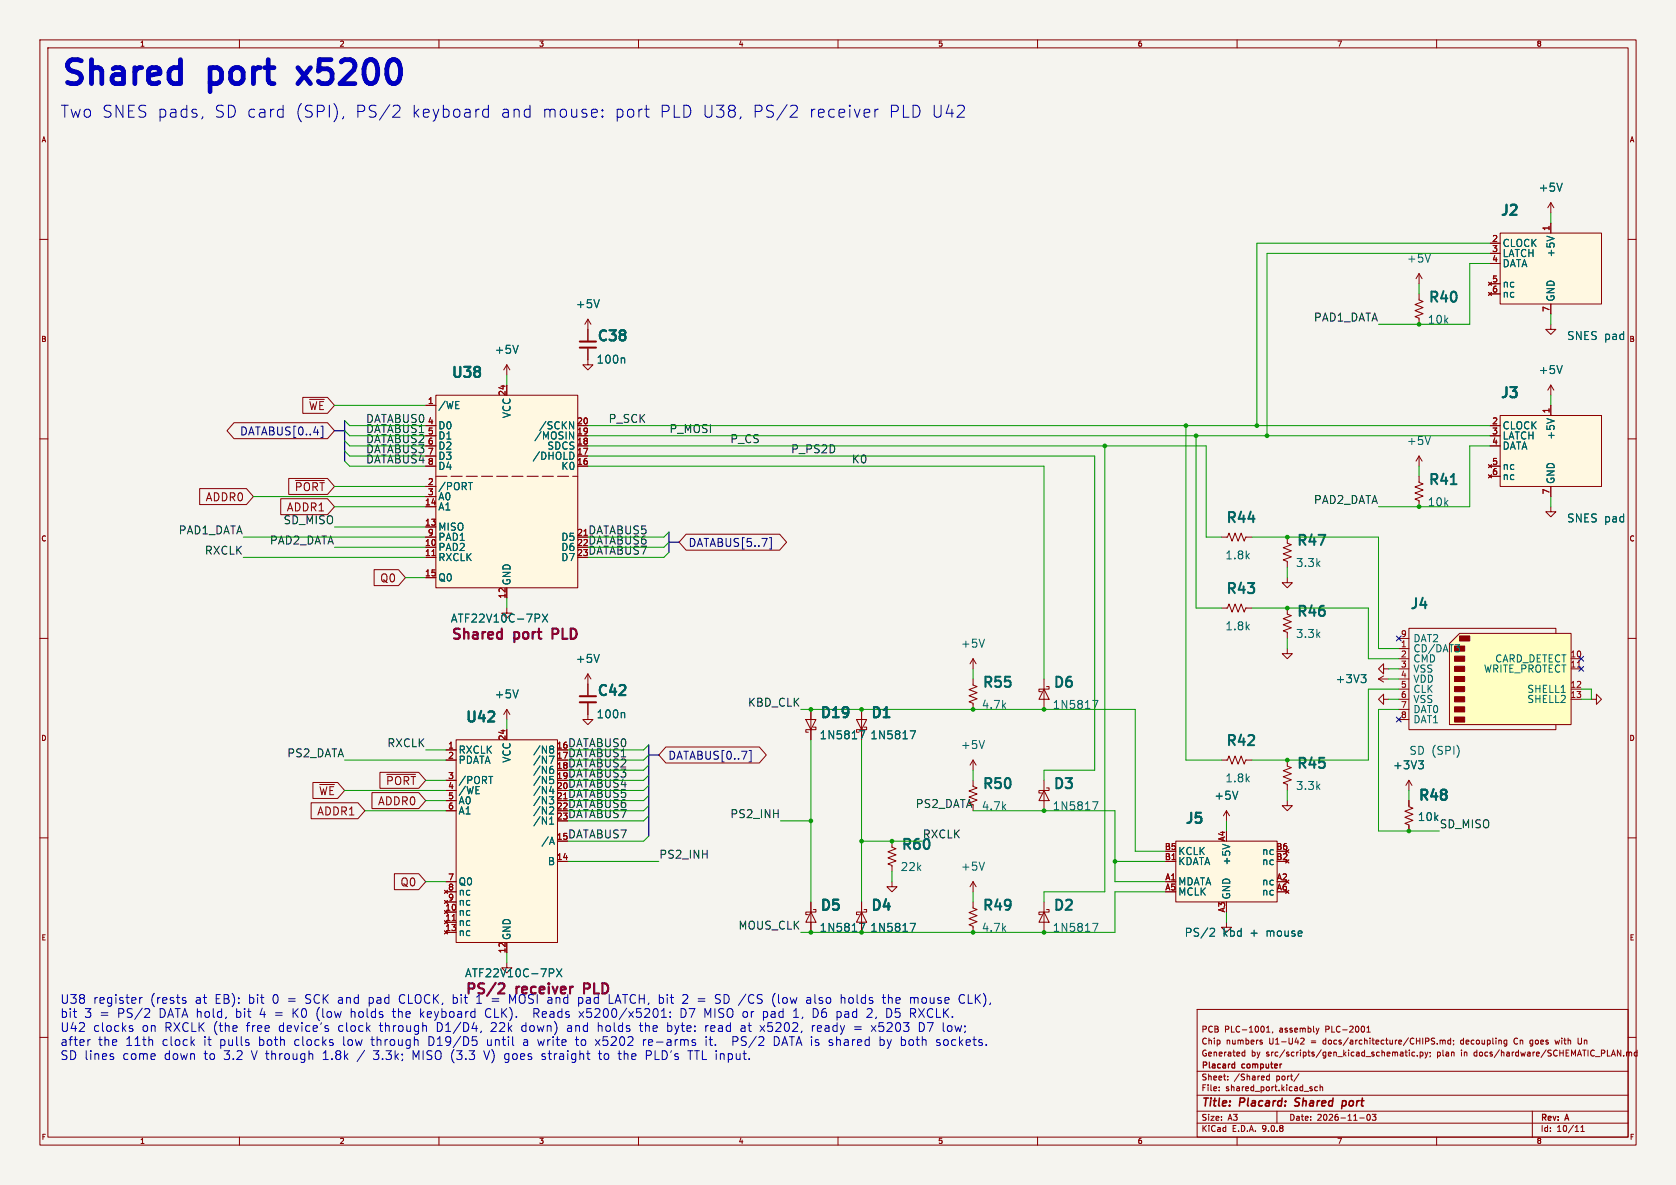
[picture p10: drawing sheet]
<svg xmlns="http://www.w3.org/2000/svg" width="420mm" height="297mm" viewBox="0 0 420 297" stroke-linecap="round" stroke-linejoin="round" font-family="sans-serif">
<path d="M0 0h420v297h-420z" fill="#f5f4ef" stroke="#f5f4ef" stroke-width=".25"/>
<g fill="none" stroke="#840000" stroke-width=".25">
<path d="M10 10h400v277h-400zM12 12h396v273h-396zM60 10v2M110 10v2M160 10v2M210 10v2M260 10v2M310 10v2M360 10v2M10 60h2M408 60h2M10 110h2"/>
<path d="M408 110h2M10 160h2M306.1 152.4h1.5l.4-1 .7 2 .8-2 .8 2 .7-2 .8 2 .4-1h1.5M322.6 144.8v1.3h1.2l-1.2 1.2-1.3-1.2h1.3M322.6 152.4v1.5l1 .4-2 .8 2 .7-2 .8 2 .8-2 .7 1 .4v1.5M408 160h2M322.6 162.6v1.2h1.2l-1.2 1.3-1.3-1.3h1.3M345.4 170.2l1.3 .7M345.4 170.2h2.6M346.7 175.3v-1.3l-1.3 1.3 1.3 1.2v-1.2h1.3M346.7 167.6v-1.2l-1.3 1.2 1.3 1.3v-1.3h1.3M346.7 169.4l-1.3 .8"/>
<path d="M398.8 175.3h1.2v-1.3l1.3 1.3-1.3 1.2v-1.2M322.6 190.5v1.5l1 .4-2 .8 2 .7-2 .8 2 .8-2 .7 1 .4v1.5M353.1 195.6v2.5M353.1 195.6l-.8 1.3M353.1 195.6l.7 1.3M10 210h2M353.1 200.7v1.5l1 .4-2.1 .7 2.1 .8-2.1 .8 2.1 .7-2.1 .8 1.1 .4v1.5M408 210h2M300 253h108v32h-108zM317.4 258.7h.8M317.4 257.6l.4-.4v1.5M318.9 258.6l-.1 .3"/>
<path d="M329.8 257.7l.4 1M330.2 258.7l-.2 .3M330.5 257.7l-.3 1M342.5 258.7h.9M342.5 257.6l.4-.4v1.5M10 260h2M300 278.5h108M300 274.5h108M300 268.5h108M305.5 273.2v.2M305.5 272.5v.1M307.7 270.5v.2"/>
<path d="M307.7 269.8v.1M311.4 264.6h.5M311.4 263.8h.5M311.9 263.2v1.5M315.9 261.2l.4 .1 .1 .2-.5 .2M315.9 260.7l.4 .1M318.1 269.2v1.5M318.1 269.8l-.4-.1-.3 .3 .1 .6h.6M320 278.5v3M325.5 269.1l-1.3 1.9M325.9 260.3l.6-.1 .3 .4-.9 1.1h.9M328.7 272.9l.2 .2-.2 .3"/>
<path d="M328.7 272.4l.1 .1M330.2 272.5l-.5-.1-.3 .3 .2 .6h.6M330.8 272.5h.6v.9M330.8 271.9v1.5M342.7 279.4a.72 .72 0 0 0-.3 .9 .72 .72 0 0 0 .8 .4l.2-.5-.2-.8M343.9 279.3h.9l-.5 .6 .4 .1v.6l-.2 .2-.6-.2M351.1 263.7l.5 .2v.8M351.6 264.6l-.5 .1M351.6 264l-.5 .1M352.1 263.7h.6M352.3 263.2v1.3l.4 .2M353.2 263.2v.1"/>
<path d="M353.2 263.7v1M354.5 263.8l-.4-.1-.3 .3 .1 .6h.6M355.2 264.5v.2M355.9 263.8l.4-.1 .3 .3-.2 .6h-.5M355.9 263.7v1.5M357.1 263.7l.3 1M357.4 264.7l-.3 .5M357.8 263.7l-.4 1M358.4 263.8v.1M358.4 264.6l-.1 .3M358.9 260.2l.6 .1M359.2 261l.3 .3-.3 .4"/>
<path d="M360.2 261.5v.2M360.9 260.8l.4-.1 .2 .2M360.9 260.7v1M361.5 260.9l.2-.2 .4 .1 .1 .9M361.5 260.9v.8M363.5 260.8l-.4-.1-.3 .3 .1 .6h.6M363.5 260.2v1.5M364.2 260.8v.1M364.3 261.6l-.1 .3M377 261.6h.6M377 260.8h.6M377.6 260.7v1.2l-.5 .3"/>
<path d="M383.4 260.8v.7M384 278.5v6.5M389.7 260.7l.2 1M395.4 260.2v1.2l.2 .2 .4 .1M407.6 263.8l.4-.1 .2 .2M407.6 263.7v1M408 260h2M408.2 263.9l.2-.2 .4 .1 .1 .9M408.2 263.9v.8M410.2 263.8l-.4-.1-.3 .3 .2 .6h.5M410.2 263.2v1.5M60 285v2"/>
<path d="M110 285v2M160 285v2M210 285v2M260 285v2M300 281.5h108M310 285v2M340.7 280.2h1.2M360 285v2M396.2 283.6h.8M396.2 282.5l.4-.4v1.5"/>
</g>
<path d="M324.4 277.1l.3 .1M324.7 275.4l-.1 .6M336.3 277.1h.8M336.4 276h.8M336.5 275.9l-.3 2" fill="none" stroke="#840000" stroke-width=".4"/>
<path d="M309 266.7l.4 .1M309.4 266.2v1.5M309.4 267.6l-.4 .1" fill="none" stroke="#840000" stroke-width=".3"/>
<path d="M341.1 169.1h1.2l-.7 .8M342.1 170l.2 .2-.2 .8M356.5 191.5l.2 .3-.2 .8M356.7 190.7l-.7 .7" fill="none" stroke="#006464" stroke-width=".25"/>
<path d="M365.8 158.8h27.9v22.8h-30.5v-20.3z" fill="#ffffc2"/>
<g fill="none" stroke="#840000" stroke-width=".25">
<path d="M388.6 127v1.3h1.3l-1.3 1.2-1.3-1.2h1.3M365.8 158.8h27.9v22.8h-30.5v-20.3zM389.9 158.8v-1.3h-36.8v25.4h36.8v-1.3M350.5 160h2.6M350.5 162.6h2.6M350.5 165.1h2.6M350.5 167.6h2.6M350.5 170.2h2.6M350.5 172.7h2.6M350.5 175.3h2.6M350.5 177.8h2.6M393.7 167.6h2.5"/>
<path d="M306.1 190.5h1.5l.4-1 .7 2 .8-2 .8 2 .7-2 .8 2 .4-1h1.5M350.5 180.3h2.6"/>
</g>
<g fill="#840000" stroke="#840000" stroke-width=".25">
<path d="M364.5 161.9h2.5v1.3h-2.5z"/>
<path d="M364.5 164.5h2.5v1.2h-2.5z"/>
<path d="M364.5 167h2.5v1.3h-2.5z"/>
<path d="M364.5 169.5h2.5v1.3h-2.5z"/>
<path d="M364.5 172.1h2.5v1.3h-2.5z"/>
<path d="M364.5 174.6h2.5v1.3h-2.5z"/>
<path d="M364.5 177.2h2.5v1.2h-2.5z"/>
<path d="M364.5 179.7h2.5v1.3h-2.5z"/>
<path d="M365.8 159.4h2.5v1.3h-2.5z"/>
</g>
<path d="M364.6 161.6h1.1l-.6 .7M365.6 162.4l.1 .2-.1 .7" fill="none" stroke="#006464" stroke-width=".25"/>
<path d="M395.3 167.2h.8" fill="none" stroke="#a90000" stroke-width=".25"/>
<path d="M375.9 104.1h25.4v17.8h-25.4z" fill="#fff8e1"/>
<g fill="none" stroke="#840000" stroke-width=".25">
<path d="M388.6 96.5v2.6M388.6 96.5l-.7 1.3M388.6 96.5l.8 1.3M373 116.5l.8 .7M373 119l.8 .8M373.4 106.7h2.5M373.4 109.2h2.5M373.4 111.8h2.5M373.4 116.8h2.5M373.4 119.4h2.5M373.8 116.5l-.8 .7M373.8 119l-.8 .8"/>
<path d="M375.9 104.1h25.4v17.8h-25.4zM388.6 101.6v2.5M388.6 121.9v2.6"/>
</g>
<path d="M375.9 58.4h25.4v17.8h-25.4z" fill="#fff8e1"/>
<g fill="none" stroke="#840000" stroke-width=".25">
<path d="M375.9 58.4h25.4v17.8h-25.4zM388.6 50.8v2.5M388.6 55.9v2.5M388.6 50.8l-.7 1.3M388.6 50.8l.8 1.3M355.6 73.7v1.5l1 .4-2 .7 2 .8-2 .8 2 .7-2 .8 1 .4v1.5M355.6 68.6l-.8 1.3M355.6 68.6l.8 1.3M355.6 68.6v2.5M373 70.7l.8 .8M373 73.3l.8 .7M373.4 61h2.5"/>
<path d="M373.4 63.5h2.5M373.4 66h2.5M373.4 71.1h2.5M373.4 73.7h2.5M373.8 70.7l-.8 .8M373.8 73.3l-.8 .7M388.6 76.2v2.5M147.3 90.2v1.2h1.3l-1.3 1.3-1.3-1.3h1.3M388.6 81.3v1.3h1.3l-1.3 1.2-1.3-1.2h1.3M355.6 119.4v1.5l1 .4-2 .7 2 .8-2 .8 2 .7-2 .8 1 .4v1.5M355.6 114.3v2.5M355.6 114.3l-.8 1.3"/>
<path d="M355.6 114.3l.8 1.3M306.1 134.6h1.5l.4-1 .7 2 .8-2 .8 2 .7-2 .8 2 .4-1h1.5M127 152.4v1.3h1.3l-1.3 1.2-1.3-1.2h1.3M127 177.8l-.8 1.3M127 177.8l.8 1.3M127 177.8v2.5M147.3 176.3v4h1.3l-1.3 1.3-1.3-1.3h1.3M147.3 168.9v5.3M147.3 168.9l-.7 1.3M147.3 168.9l.8 1.3"/>
</g>
<path d="M363.6 121.4h1.4" fill="none" stroke="#006464" stroke-width=".51"/>
<path d="M145.3 174.5h4.1M145.3 176h4.1" fill="none" stroke="#840000" stroke-width=".51"/>
<path d="M156.4 178.7l.1 1.2" fill="none" stroke="#006464" stroke-width=".25"/>
<path d="M109.2 99.1h35.6v48.2h-35.6z" fill="#fff8e1"/>
<g fill="none" stroke="#840000" stroke-width=".25">
<path d="M109.2 99.1h35.6v48.2h-35.6zM106.7 101.6h2.5M106.7 106.7h2.5M106.7 109.2h2.5M106.7 111.8h2.5M106.7 114.3h2.5M106.7 116.8h2.5M106.7 121.9h2.5M106.7 124.5h2.5M106.7 134.6h2.5M106.7 139.7h2.5M144.8 134.6h2.5"/>
<path d="M127 241.3v1.3h1.3l-1.3 1.2-1.3-1.2h1.3"/>
</g>
<path d="M109.2 119.4h35.6" fill="none" stroke="#840000" stroke-width=".25" stroke-dasharray="2.8 1"/>
<path d="M142.7 105.7l1 1.8v-1.8M142.7 108.2l1 1.8v-1.8M143.7 113.8l.1 .6-.1 .5M117.4 120.9h1M135.9 153.9l1.3 2M137.2 153.9l-1.3 2" fill="none" stroke="#006464" stroke-width=".25"/>
<path d="M108.2 139.3h.9M146.3 134.2h.9" fill="none" stroke="#a90000" stroke-width=".25"/>
<path d="M114.3 185.4h25.4v50.8h-25.4z" fill="#fff8e1"/>
<g fill="none" stroke="#840000" stroke-width=".25">
<path d="M127 91.4l-.8 1.3M127 91.4l.8 1.3M127 91.4v2.6M147.3 80l-.7 1.3M147.3 80l.8 1.3M147.3 80v5.3M147.3 87.4v2.8M111.8 188h2.5M111.8 190.5h2.5M111.8 195.6h2.5M111.8 198.1h2.5M114.3 185.4h25.4v50.8h-25.4z"/>
<path d="M111.8 200.7h2.5M111.8 203.2h2.5M139.7 200.7h2.5M223.5 210.8v1.5l1 .4-2 .8 2 .7-2 .8 2 .8-2 .7 1 .4v1.5M307.3 203.2l-.7 1.3M307.3 203.2l.8 1.3M307.3 203.2v2.5M111.4 223.1l.7 .8M111.4 225.7l.7 .7M111.8 221h2.5M111.8 223.5h2.5M111.8 226.1h2.5"/>
<path d="M111.8 231.1h2.5M112.1 223.1l-.7 .8M112.1 225.7l-.7 .7M223.5 221v1.2h1.3l-1.3 1.3-1.3-1.3h1.3M307.3 231.1v1.3h1.3l-1.3 1.3-1.2-1.3h1.2"/>
</g>
<g fill="none" stroke="#006464" stroke-width=".25">
<path d="M156.4 89.8l.1 1.2M122.5 194.6h1M137.6 199.7h1.1l-.6 .7 .6 .1v.6l-.3 .4h-.5M137.6 189.5h1.2l-.7 1.8M137.7 198.3h1.1M137.8 194.6h.9M138 195.3h.4l.3 .3-.1 .7-.6 .1M138.1 187l.5 .1 .1 .2-.3 .5M138.1 192.8h.5l.1 .3v.6l-.6 .2M138.1 187.8h.3M138.2 192.1h.4M138.4 187.8l.3 .1v.5l-.1 .3-.5 .1"/>
<path d="M138.6 197.7v1.2M137.7 206.6h1M138 202.2l.6 .1 .1 .4-1.1 1.3h1.1M138.2 204.8v1.8M138.3 209.8l.6 1.8M139.5 242.8l1.3 2M140.8 242.8l-1.3 2"/>
</g>
<path d="M141.3 200.2h.8M113.3 230.7h.9" fill="none" stroke="#a90000" stroke-width=".25"/>
<path d="M125.1 246.6h1.1a.69 .69 0 0 1 .1 .9l-1.5 1.5h1.6" fill="none" stroke="#840084" stroke-width=".51"/>
<path d="M145.3 85.6h4.1M145.3 87.1h4.1" fill="none" stroke="#840000" stroke-width=".51"/>
<path d="M294.6 210.8h25.4v15.3h-25.4z" fill="#fff8e1"/>
<g fill="none" stroke="#840000" stroke-width=".25">
<path d="M388.6 55.9v2.5M373 70.7l.8 .8M373 73.3l.8 .7M373.4 61h2.5M373.4 63.5h2.5M373.4 66h2.5M373.4 71.1h2.5M373.4 73.7h2.5M373.8 70.7l-.8 .8M373.8 73.3l-.8 .7M388.6 76.2v2.5M75.9 99.6h6.2l1.7 2-1.7 2h-6.2z"/>
<path d="M147.3 82.6v2.7M147.3 87.4v2.8M58.6 105.9h23.5l1.7 2.1-1.7 2h-23.5l-1.7-2zM72.4 119.9h9.7l1.7 2-1.7 2h-9.7zM106.7 106.7h2.5M106.7 109.2h2.5M106.7 111.8h2.5M106.7 116.8h2.5M106.7 101.6h2.5M106.7 114.3h2.5M373 116.5l.8 .7M373 119l.8 .8"/>
<path d="M373.4 106.7h2.5M373.4 109.2h2.5M373.4 111.8h2.5M373.4 116.8h2.5M373.4 119.4h2.5M373.8 116.5l-.8 .7M373.8 119l-.8 .8M388.6 101.6v2.5M50 122.5h11.7l1.8 2-1.8 2h-11.7zM70.4 125h11.7l1.7 2-1.7 2h-11.7zM74.1 120.4h7.2M106.7 121.9h2.5"/>
<path d="M106.7 124.5h2.5M106.7 134.6h2.5M106.7 139.7h2.5M144.8 134.6h2.5M171.9 133.9h23.5l1.7 2-1.7 2h-23.5l-1.7-2zM322.6 134.6v1.5l1 .4-2 .8 2 .7-2 .8 2 .8-2 .7 1 .4v1.5M388.6 121.9v2.6M93.7 142.8h6.1l1.8 2-1.8 2h-6.1zM147.3 171.5v2.7M147.3 176.3v2.8M203.2 177.8v7.6M215.9 177.8v5.1"/>
<path d="M243.8 170.2v1.5l1.1 .4-2.1 .7 2.1 .8-2.1 .8 2.1 .7-2.1 .8 1 .4v1.5M243.8 165.1v2.5M243.8 165.1l-.7 1.3M243.8 165.1l.8 1.3M261.6 172.7l1.3 2.6h-2.6zM261.6 170.2v7.6M262.3 172.1h.6v.6h-2.6v.7h.7M78.4 196.1h6.2l1.8 2-1.8 2h-6.2zM93.2 198.7h11.7l1.8 2-1.8 2h-11.7zM95.2 193.6h9.7l1.8 2-1.8 2h-9.7zM96.9 194.1h7.2M111.8 188h2.5"/>
<path d="M111.8 190.5h2.5M111.8 195.6h2.5M111.8 198.1h2.5M166.8 187.2h23.5l1.7 2-1.7 2h-23.5l-1.7-2zM201.9 180.3h2.6l-1.3 2.6zM203.8 182.2h.7v.7h-2.6v.6h.7M214.6 180.3h2.6l-1.3 2.6zM216.5 182.2h.7v.7h-2.6v.6h.7M243.8 195.6v1.5l1.1 .4-2.1 .7 2.1 .8-2.1 .8 2.1 .7-2.1 .8 1 .4M243.8 190.5v2.5M243.8 190.5l-.7 1.3M243.8 190.5l.8 1.3"/>
<path d="M261.6 198.1l1.3 2.6h-2.6zM261.6 195.6v7.6M262.3 197.5h.6v.6h-2.6v.7h.7M78 201.2h11.7l1.7 2-1.7 2h-11.7zM98.8 219h6.1l1.8 2-1.8 2h-6.1zM111.8 200.7h2.5M111.8 203.2h2.5M139.7 200.7h2.5M294.6 210.8h25.4v15.3h-25.4zM322.2 215.5l.8 .8M322.6 200.7v1.2h1.2l-1.2 1.3-1.3-1.3h1.3M323 215.5l-.8 .8"/>
<path d="M353.1 200.7v1.2M353.1 207v1.3M111.4 223.1l.7 .8M111.4 225.7l.7 .7M111.8 221h2.5M111.8 223.5h2.5M111.8 226.1h2.5M111.8 231.1h2.5M112.1 223.1l-.7 .8M112.1 225.7l-.7 .7M203.2 228.6l1.3 2.5h-2.6zM203.2 226.1v7.6"/>
<path d="M203.8 228h.7v.6h-2.6v.6h.7M215.9 228.6l1.3 2.5h-2.6zM215.9 226.1v5M216.5 228h.7v.6h-2.6v.6h.7M243.8 226.1v1.5l1.1 .4-2.1 .7 2.1 .8-2.1 .8 2.1 .7-2.1 .8 1 .4v1.5M243.8 221l-.7 1.2M243.8 221l.8 1.2M243.8 221v2.5M261.6 228.6l1.3 2.5h-2.6zM261.6 226.1v7.6M262.3 228h.6v.6h-2.6v.6h.7"/>
</g>
<g fill="none" stroke="#006464" stroke-width=".25">
<path d="M156.4 89.8l.1 1.2M142.7 105.7l1 1.8v-1.8M142.7 108.2l1 1.8v-1.8M143.7 113.8l.1 .6-.1 .5M117.4 120.9h1M135.9 153.9l1.3 2M137.2 153.9l-1.3 2M156.4 178.7l.1 1.2M273.8 175.5h1.3l-.8 2M341.1 169.1h1.2l-.7 .8M342.1 170l.2 .2-.2 .8M122.5 194.6h1"/>
<path d="M137.6 199.7h1.1l-.6 .7 .6 .1v.6l-.3 .4h-.5M137.6 189.5h1.2l-.7 1.8M137.7 198.3h1.1M137.8 194.6h.9M138 195.3h.4l.3 .3-.1 .7-.6 .1M138.1 187l.5 .1 .1 .2-.3 .5M138.1 192.8h.5l.1 .3v.6l-.6 .2M138.1 187.8h.3M138.2 192.1h.4M138.4 187.8l.3 .1v.5l-.1 .3-.5 .1M138.6 197.7v1.2M215.4 183.2h1.3l-.8 2"/>
<path d="M228.1 183.2h1.3l-.8 2M356.5 191.5l.2 .3-.2 .8M356.7 190.7l-.7 .7M137.7 206.6h1M138 202.2l.6 .1 .1 .4-1.1 1.3h1.1M138.2 204.8v1.8M138.3 209.8l.6 1.8M273.8 200.9h1.3l-.8 2M215.4 231.4h1.3l-.8 2M228.1 231.4h1.3l-.8 2M273.8 231.4h1.3l-.8 2M303.5 232.7l.7 .1 .2 .4-1.3 1.5h1.3"/>
<path d="M139.5 242.8l1.3 2M140.8 242.8l-1.3 2"/>
</g>
<path d="M80.4 106.8h.5v2.9h-.5M192.8 134.8h.5v2.8h-.5M349.9 159.4l1.2 1.2M351.1 159.4l-1.2 1.2M349.9 179.7l1.2 1.2M351.1 179.7l-1.2 1.2M395.6 167l1.2 1.2M395.6 164.5l1.2 1.2M396.8 167l-1.2 1.2M396.8 164.5l-1.2 1.2M187.7 188.1h.5v2.9h-.5" fill="none" stroke="#000084" stroke-width=".25"/>
<path d="M83.8 108h2.6M86.4 105.4v10.2M167.6 133.4v5M167.6 135.9h2.6M162.6 186.7v22.9M162.6 189.2h2.5" fill="none" stroke="#000084" stroke-width=".3"/>
<g fill="none" stroke="#009600" stroke-width=".25">
<path d="M388.6 53.3v2.6M355.6 71.1v2.6M373.4 66h-5.1v15.3h-22.9M373.4 63.5h-55.9v45.7M373.4 61h-58.4v45.7M388.6 78.7v2.6M127 94v2.5M388.6 99.1v2.5M83.8 101.6h22.9M86.4 110.5l1.2 1.3h19.1M86.4 115.6l1.2 1.2h19.1M86.4 113l1.2 1.3h19.1"/>
<path d="M86.4 105.4l1.2 1.3h19.1M86.4 108l1.2 1.2h19.1M147.3 111.8h155v22.8h3.8M147.3 116.8h114.3v53.4M147.3 114.3h127v78.7h-12.7v2.6M147.3 106.7h226.1M147.3 109.2h226.1M276.9 111.8v111.7h-15.3v2.6M297.2 106.7v83.8h8.9M299.7 109.2v43.2h6.4M355.6 116.8v2.6M373.4 111.8h-5.1v15.2h-22.9"/>
<path d="M61 139.7h45.7M61 134.6h45.7M63.5 124.5h43.2M83.8 132.1h22.9M83.8 137.2h22.9M83.8 127h22.9M83.8 121.9h22.9M167.6 135.9l-1.2 1.3h-19.1M167.6 138.4l-1.2 1.3h-19.1M167.6 133.4l-1.2 1.2h-19.1M313.7 134.6h31.7v28h5.1M388.6 124.5v2.5"/>
<path d="M101.6 144.8h5.1M127 149.9v2.5M313.7 152.4h29.2v12.7h7.6M322.6 142.2v2.6M200.7 177.8h83.8v35.6h7.6M243.8 167.6v2.6M322.6 160v2.6M348 175.3h2.5M348 170.2h2.5M348 167.6h2.5M350.5 177.8h-5.1v30.5h15.3M350.5 172.7h-7.6v17.8h-29.2"/>
<path d="M396.2 172.7h2.6v2.6h-2.6M86.4 190.5h25.4M86.4 198.1h25.4M106.7 195.6h5.1M106.7 188h5.1M127 180.3v2.6M162.6 194.3l-1.3 1.3h-19.1M162.6 191.8l-1.3 1.2h-19.1M162.6 189.2l-1.3 1.3h-19.1M162.6 196.9l-1.3 1.2h-19.1M162.6 199.4l-1.3 1.3h-19.1M162.6 186.7l-1.3 1.3h-19.1"/>
<path d="M203.2 185.4v40.7M215.9 185.4v40.7M243.8 193v2.6M322.6 198.1v2.6M353.1 198.1v2.6M91.4 203.2h20.4M106.7 200.7h5.1M142.2 215.9h22.9M162.6 201.9l-1.3 1.3h-19.1M162.6 209.6l-1.3 1.2h-19.1M162.6 204.5l-1.3 1.2h-19.1M195.6 205.7h7.6"/>
<path d="M215.9 210.8h15.2M223.5 218.4v2.6M243.8 203.2h35.6v17.8h12.7M279.4 215.9h12.7M307.3 205.7v2.6M106.7 221h5.1M127 238.8v2.5M243.8 223.5v2.6M292.1 223.5h-12.7v10.2h-78.7M307.3 228.6v2.5"/>
</g>
<g fill="none" stroke="#0000c2" stroke-width=".25">
<path d="M50.8 29.2l-.3 .6M70.1 27.4l.9 .1M71 26.4v3M71 29.2l-.9 .2M86.1 29.2l-.3 .6M98.5 26.7l.5-.3h.7a.81 .81 0 0 1 .4 1.3l-1.7 1.7h1.8M122.4 27.5l-.9-.1-.5 .5v.9l.2 .4 .3 .2 .9-.2M122.4 26.4v3M132 27.4l.8 .1M132.8 29.2l-.8 .2M132.8 26.4v3M148.7 27.4l.8 .1 .2 .6-1.5 .3"/>
<path d="M149.5 29.2l-.8 .2M151 29.1l.1 .1-.1 .2M151 29.1l-.2 .1 .2 .2M151 27.5v.3M151 29.1v.3M151 27.5l.1 .2-.1 .1M151 27.5l-.2 .2 .2 .1M161.5 27.4h1.2M162 26.4v2.5l.1 .3 .6 .2M184 26.5a.58 .58 0 0 1 0 1M184 27.8l.2 .4v.6l-.2 .4M185.5 29.7l-.1 .1"/>
<path d="M197.2 26.2l-2.5 3.9M199.5 26.5l-1-.1-.4 .3M199.7 27.7l-1.7 1.7h1.8M216.7 29.2l.3 .2 .8-.2M216.7 27.5l.8-.1 .3 .1 .2 .6-1.5 .3M219.2 27.4v2M219.4 27.7l-.2 .2M240 26.7l.4-.3h.7a.81 .81 0 0 1 .4 1.3l-1.7 1.7h1.9M32.5 257.7l.7 .2 .1 .2-.1 .3-.6 .1M32.5 257.2h.7M35 250v1.5M35.6 250l-.4 .1-.2 .3"/>
<path d="M36.6 252.8h.5M37.5 253.4l-.1 .3-1.2 1.3h1.3M46 250l.5 .1M46 250.7l.5 .1 .1 .4-.3 .3h-.4M56.7 254.9l-.2 .4M81.4 257.5l1 .6-.4 .4-.6-.1M82.3 257.2l-.6-.2-.3 .4M92.1 257.7l.6 .8M92.7 257l-.8 .9M95.7 254.3l.3 .3-.3 .4M95.7 253.5l.2 .1M106 257.2h.8l.1 1.3"/>
<path d="M118.3 257.8h1.4M118.4 253.5l.6 .1M118.4 259.8l-.1 1.1 .3-.2 .7 .1 .2 .3v.5l-.4 .4h-.5l-.3-.2M119 254.9l-.6 .1M119 252.8v2.2M120.6 258.4l-.2 .4M128.5 259.8v1.9l.3 .3M157.8 257.9v.5M158.2 259.8l.4 .5-.1 .5-1.2 1.2h1.3M164.8 253.2v1.4l-.2 .3-.4 .1M165.7 255h1.3M166.2 253.1l-.5 .3"/>
<path d="M166.4 252.8v2.2M167.9 254.8v.2M167.9 253.6v.2M200.9 258.4l-.2 .4M227.6 257.3l.2 .3v.5l-.2 .3M227.8 256.3l-.8 .9M22.6 260.6l-.5 .2M28.2 264.8l.3 .3-.3 .5M28.2 264.1l.2 .1M37.9 260.6l.4 .3v1.1M48.1 261.2l.6 .8M48.7 260.6l-.8 .8"/>
<path d="M61.8 260.6l.5 .1M61.8 261.3l.5 .1 .2 .3-.4 .3h-.4M77.5 264.2h.8l.1 1.4M82.9 260.6l.5 .1M82.9 261.3l.5 .1 .1 .3-.3 .3h-.4M91.4 263.2l-1.9 2.9M100.8 264.2v.2M100.9 265.4l-.2 .5M103.9 260.7h.8l.1 1.3M147 264.1h.8M147.3 263.4v1.8l.1 .2 .4 .2M172.3 260.7l.2 1.3"/>
<path d="M174.2 260.7l-.5-.1-.3 .3 .1 .3 .7 .2v.5h-.8M187.7 265.3v.3M191.4 260.3l-.1 .5-1.2 1.2h1.3M247.1 261.8v.2"/>
</g>
<path d="M74.6 17l3.2 4M77.8 17l-3.2 4" fill="none" stroke="#0000c2" stroke-width="1.2"/>
<path d="M125.1 246.6h1.1a.69 .69 0 0 1 .1 .9l-1.5 1.5h1.6" fill="none" stroke="#840084" stroke-width=".51"/>
<path d="M108.2 139.3h.9M146.3 134.2h.9M141.3 200.2h.8M113.3 230.7h.9" fill="none" stroke="#a90000" stroke-width=".25"/>
<g fill="#009600" stroke="#009600" stroke-width=".25">
<circle cx="261.6" cy="177.8" r=".46"/>
<circle cx="355.6" cy="127" r=".46"/>
<circle cx="322.6" cy="134.6" r=".46"/>
<circle cx="317.5" cy="109.2" r=".46"/>
<circle cx="299.7" cy="109.2" r=".46"/>
<circle cx="297.2" cy="106.7" r=".46"/>
<circle cx="315" cy="106.7" r=".46"/>
<circle cx="355.6" cy="81.3" r=".46"/>
<circle cx="322.6" cy="152.4" r=".46"/>
<circle cx="353.1" cy="208.3" r=".46"/>
<circle cx="322.6" cy="190.5" r=".46"/>
<circle cx="261.6" cy="203.2" r=".46"/>
<circle cx="261.6" cy="233.7" r=".46"/>
<circle cx="279.4" cy="215.9" r=".46"/>
<circle cx="243.8" cy="233.7" r=".46"/>
<circle cx="215.9" cy="233.7" r=".46"/>
<circle cx="203.2" cy="233.7" r=".46"/>
<circle cx="215.9" cy="177.8" r=".46"/>
<circle cx="215.9" cy="210.8" r=".46"/>
<circle cx="203.2" cy="205.7" r=".46"/>
<circle cx="223.5" cy="210.8" r=".46"/>
<circle cx="243.8" cy="177.8" r=".46"/>
<circle cx="276.9" cy="111.8" r=".46"/>
<circle cx="203.2" cy="177.8" r=".46"/>
</g>
<g font-size="8.4" fill="#0000c2">
<text x="15" y="21.8">Shared</text>
<text x="52.8" y="21.8">port</text>
<text x="77.8" y="21.8">x5200</text>
</g>
<g font-size="4.2" fill="#0000c2">
<text x="15" y="29.8">Two SNES pads,</text>
<text x="53.1" y="29.8">SD card</text>
<text x="73.1" y="29.8">(SPI),</text>
<text x="88" y="29.8">PS/2</text>
<text x="102" y="29.8">keyboard</text>
<text x="124.1" y="29.8">and</text>
<text x="134.4" y="29.8">mouse:</text>
<text x="152.4" y="29.8">port</text>
<text x="163.6" y="29.8">PLD U38,</text>
<text x="186.6" y="29.8">PS/2</text>
<text x="200.6" y="29.8">receiver</text>
<text x="220.4" y="29.8">PLD U42</text>
</g>
<g font-size="3.5" fill="#006464">
<text x="375.7" y="54.7">J2</text>
<text x="357.6" y="76.5">R40</text>
<text x="149.3" y="86.2">C38</text>
<text x="112.8" y="95.4">U38</text>
<text x="375.7" y="100.4">J3</text>
<text x="357.6" y="122.2">R41</text>
<text x="306.9" y="131.8">R44</text>
<text x="324.6" y="137.5">R47</text>
<text x="306.9" y="149.5">R43</text>
<text x="324.6" y="155.3">R46</text>
<text x="353" y="153.3">J4</text>
<text x="245.8" y="173">R55</text>
<text x="263.6" y="173">D6</text>
<text x="149.3" y="175.1">C42</text>
<text x="116.3" y="181.7">U42</text>
<text x="205.2" y="180.7">D19</text>
<text x="217.9" y="180.7">D1</text>
<text x="306.9" y="187.6">R42</text>
<text x="324.6" y="193.4">R45</text>
<text x="245.8" y="198.4">R50</text>
<text x="263.6" y="198.4">D3</text>
<text x="355.1" y="201.3">R48</text>
<text x="296.7" y="207.1">J5</text>
<text x="225.5" y="213.7">R60</text>
<text x="205.2" y="228.9">D5</text>
<text x="217.9" y="228.9">D4</text>
<text x="245.8" y="228.9">R49</text>
<text x="263.6" y="228.9">D2</text>
</g>
<g font-size="3.5" fill="#840084">
<text x="112.8" y="161">Shared</text>
<text x="128.8" y="161">port</text>
<text x="139.4" y="161">PLD</text>
<text x="116.3" y="249.9">PS/2</text>
<text x="129.3" y="249.9">receiver</text>
<text x="147.3" y="249.9">PLD</text>
</g>
<g font-size="3.1" fill="#0000c2">
<text x="15" y="251.8">U38</text>
<text x="23.2" y="251.8">register</text>
<text x="37.5" y="251.8">(rests</text>
<text x="48.7" y="251.8">at</text>
<text x="53.6" y="251.8">EB):</text>
<text x="62" y="251.8">bit</text>
<text x="68" y="251.8">0 =</text>
<text x="76.2" y="251.8">SCK and</text>
<text x="92.1" y="251.8">pad</text>
<text x="99.7" y="251.8">CLOCK, bit</text>
<text x="152.3" y="251.8">LATCH, bit</text>
<text x="170.9" y="251.8">2 =</text>
<text x="179.1" y="251.8">SD /CS</text>
<text x="193.4" y="251.8">(low</text>
<text x="202" y="251.8">also</text>
<text x="210.6" y="251.8">holds</text>
<text x="221.2" y="251.8">the</text>
<text x="228" y="251.8">mouse</text>
<text x="240.3" y="251.8">CLK),</text>
<text x="15" y="255.3">bit</text>
<text x="21" y="255.3">3 =</text>
<text x="29.2" y="255.3">PS/2</text>
<text x="39.6" y="255.3">DATA hold,</text>
<text x="58.8" y="255.3">bit</text>
<text x="64.8" y="255.3">4 =</text>
<text x="73" y="255.3">K0</text>
<text x="79" y="255.3">(low</text>
<text x="87.6" y="255.3">holds</text>
<text x="98.2" y="255.3">the</text>
<text x="105" y="255.3">keyboard</text>
<text x="121.4" y="255.3">CLK).</text>
<text x="133.4" y="255.3">Reads</text>
<text x="145" y="255.3">x5200/x5201:</text>
<text x="170.4" y="255.3">D7 MISO or</text>
<text x="191" y="255.3">pad</text>
<text x="198.7" y="255.3">1,</text>
<text x="203.5" y="255.3">D6 pad</text>
<text x="217.2" y="255.3">2,</text>
<text x="222" y="255.3">D5 RXCLK.</text>
<text x="15" y="262.3">after</text>
<text x="15" y="258.8">U42</text>
<text x="23.2" y="258.8">clocks</text>
<text x="24.4" y="262.3">the</text>
<text x="31.3" y="262.3">11th</text>
<text x="35.4" y="258.8">on</text>
<text x="40.4" y="262.3">clock</text>
<text x="41" y="258.8">RXCLK (the</text>
<text x="50.8" y="262.3">it</text>
<text x="54.8" y="262.3">pulls</text>
<text x="61.5" y="258.8">free</text>
<text x="64.6" y="262.3">both</text>
<text x="69.6" y="258.8">device's</text>
<text x="73.5" y="262.3">clocks</text>
<text x="84.5" y="258.8">clock</text>
<text x="85.6" y="262.3">low</text>
<text x="92.8" y="262.3">through</text>
<text x="94.9" y="258.8">through</text>
<text x="107" y="262.3">D19/D5</text>
<text x="109.1" y="258.8">D1/D4,</text>
<text x="121.7" y="262.3">until</text>
<text x="122.8" y="258.8">22k</text>
<text x="130.4" y="258.8">down)</text>
<text x="130.9" y="262.3">a write</text>
<text x="141.9" y="258.8">and</text>
<text x="144.1" y="262.3">to</text>
<text x="149" y="262.3">x5202</text>
<text x="149.5" y="258.8">holds</text>
<text x="160.1" y="258.8">the</text>
<text x="160.9" y="262.3">re-arms</text>
<text x="167" y="258.8">byte:</text>
<text x="176.5" y="258.8">read</text>
<text x="176.6" y="262.3">it.</text>
<text x="183.4" y="262.3">PS/2</text>
<text x="185.4" y="258.8">at</text>
<text x="190.4" y="258.8">x5202,</text>
<text x="193.8" y="262.3">DATA is</text>
<text x="203.3" y="258.8">ready</text>
<text x="207.6" y="262.3">shared</text>
<text x="213.9" y="258.8">=</text>
<text x="218.3" y="258.8">x5203</text>
<text x="220.3" y="262.3">by both</text>
<text x="230.1" y="258.8">D7 low;</text>
<text x="234.6" y="262.3">sockets.</text>
<text x="15" y="265.8">SD lines</text>
<text x="30.5" y="265.8">come</text>
<text x="40.9" y="265.8">down</text>
<text x="50.9" y="265.8">to</text>
<text x="55.8" y="265.8">3.2</text>
<text x="62.8" y="265.8">V through</text>
<text x="80.6" y="265.8">1.8k</text>
<text x="93.3" y="265.8">3.3k;</text>
<text x="103.1" y="265.8">MISO (3.3</text>
<text x="121.1" y="265.8">V) goes</text>
<text x="135.5" y="265.8">straight</text>
<text x="149.9" y="265.8">to</text>
<text x="154.8" y="265.8">the</text>
<text x="161.7" y="265.8">PLD's</text>
<text x="172.4" y="265.8">TTL input.</text>
</g>
<g font-size="3.1" fill="#840084">
<text x="119.1" y="251.8">1 =</text>
<text x="127.4" y="251.8">MOSI and</text>
<text x="144.7" y="251.8">pad</text>
</g>
<g font-size="2.8" fill="#006464">
<text x="385.5" y="48.2">+5V</text>
<text x="352.5" y="66">+5V</text>
<text x="144.2" y="77.4">+5V</text>
<text x="357.7" y="81.3">10k</text>
<text x="123.9" y="88.9">+5V</text>
<text x="392.6" y="85.4">SNES pad</text>
<text x="149.5" y="91.3">100n</text>
<text x="385.5" y="93.9">+5V</text>
<text x="352.5" y="111.7">+5V</text>
<text x="357.7" y="127.1">10k</text>
<text x="392.6" y="131.1">SNES pad</text>
<text x="307" y="140.4">1.8k</text>
<text x="324.7" y="142.3">3.3k</text>
<text x="112.9" y="156.2">ATF22V10C-7PX</text>
<text x="307" y="158.2">1.8k</text>
<text x="324.7" y="160.1">3.3k</text>
<text x="144.2" y="166.3">+5V</text>
<text x="240.8" y="162.5">+5V</text>
<text x="334.7" y="171.4">+3V3</text>
<text x="123.9" y="175.2">+5V</text>
<text x="246" y="177.9">4.7k</text>
<text x="263.8" y="177.9">1N5817</text>
<text x="149.5" y="180.2">100n</text>
<text x="205.3" y="185.5">1N5817</text>
<text x="218" y="185.5">1N5817</text>
<text x="240.8" y="187.9">+5V</text>
<text x="353.1" y="189.4">SD (SPI)</text>
<text x="307" y="196.3">1.8k</text>
<text x="349" y="193">+3V3</text>
<text x="246" y="203.3">4.7k</text>
<text x="263.8" y="203.3">1N5817</text>
<text x="304.3" y="200.6">+5V</text>
<text x="324.7" y="198.2">3.3k</text>
<text x="355.2" y="206">10k</text>
<text x="225.7" y="218.5">22k</text>
<text x="240.8" y="218.4">+5V</text>
<text x="218" y="233.7">1N5817</text>
<text x="246" y="233.7">4.7k</text>
<text x="263.8" y="233.7">1N5817</text>
<text x="296.8" y="235">PS/2</text>
<text x="306.3" y="235">kbd</text>
<text x="313.1" y="235">+</text>
<text x="317.2" y="235">mouse</text>
<text x="116.5" y="245.1">ATF22V10C-7PX</text>
</g>
<g font-size="2.8" fill="#0f0f0f">
<text x="329.3" y="80.7">PAD1_DATA</text>
<text x="91.8" y="106.1">DATABUS0</text>
<text x="152.4" y="106.1">P_SCK</text>
<text x="91.8" y="111.2">DATABUS2</text>
<text x="91.8" y="108.7">DATABUS1</text>
<text x="91.8" y="113.7">DATABUS3</text>
<text x="167.6" y="108.7">P_MOSI</text>
<text x="182.9" y="111.2">P_CS</text>
<text x="198.1" y="113.7">P_PS2D</text>
<text x="91.8" y="116.3">DATABUS4</text>
<text x="213.4" y="116.3">K0</text>
<text x="71.1" y="131.5">SD_MISO</text>
<text x="71.9" y="128.4">ADDR1</text>
<text x="329.3" y="126.4">PAD2_DATA</text>
<text x="44.8" y="134.1">PAD1_DATA</text>
<text x="67.7" y="136.6">PAD2_DATA</text>
<text x="147.3" y="134.1">DATABUS5</text>
<text x="147.3" y="136.6">DATABUS6</text>
<text x="51.4" y="139.2">RXCLK</text>
<text x="147.3" y="139.2">DATABUS7</text>
<text x="187.5" y="177.3">KBD_CLK</text>
<text x="72" y="190">PS2_DATA</text>
<text x="97.1" y="187.4">RXCLK</text>
<text x="142.2" y="190">DATABUS1</text>
<text x="142.2" y="187.4">DATABUS0</text>
<text x="142.2" y="192.5">DATABUS2</text>
<text x="142.2" y="195">DATABUS3</text>
<text x="142.2" y="197.6">DATABUS4</text>
<text x="142.2" y="200.1">DATABUS5</text>
<text x="142.2" y="202.7">DATABUS6</text>
<text x="229.5" y="202.7">PS2_DATA</text>
<text x="142.2" y="205.2">DATABUS7</text>
<text x="183" y="205.2">PS2_INH</text>
<text x="360.7" y="207.7">SD_MISO</text>
<text x="142.2" y="210.3">DATABUS7</text>
<text x="165.1" y="215.4">PS2_INH</text>
<text x="231.1" y="210.3">RXCLK</text>
<text x="185.1" y="233.1">MOUS_CLK</text>
</g>
<g font-size="2.8" fill="#840000">
<text x="77.4" y="103">~{WE}</text>
<text x="51.6" y="125.8">ADDR0</text>
<text x="73.9" y="123.3">~{PORT}</text>
<text x="95.3" y="146.2">Q0</text>
<text x="96.8" y="197">~{PORT}</text>
<text x="80" y="199.5">~{WE}</text>
<text x="94.8" y="202">ADDR0</text>
<text x="79.5" y="204.6">ADDR1</text>
<text x="100.4" y="222.4">Q0</text>
<text x="205.3" y="233.7">1N5817</text>
<text x="301" y="277.9">Title:</text>
<text x="310.6" y="277.9">Placard:</text>
<text x="325.4" y="277.9">Shared</text>
<text x="338" y="277.9">port</text>
</g>
<g font-size="2.8" fill="#000084">
<text x="60.2" y="109.3">DATABUS[0..4]</text>
<text x="172.4" y="137.3">DATABUS[5..7]</text>
<text x="167.4" y="190.6">DATABUS[0..7]</text>
</g>
<g font-size="2.5" fill="#006464">
<text x="376.4" y="62.1">CLOCK</text>
<text x="376.4" y="64.6">LATCH</text>
<text x="389.7" y="64.5" transform="rotate(-90 389.7 64.5)">+5V</text>
<text x="376.4" y="67.2">DATA</text>
<text x="376.4" y="72.2">nc</text>
<text x="376.4" y="74.8">nc</text>
<text x="389.7" y="75.7" transform="rotate(-90 389.7 75.7)">GND</text>
<text x="109.7" y="102.7">/WE</text>
<text x="109.7" y="107.8">D0</text>
<text x="128.1" y="104.8" transform="rotate(-90 128.1 104.8)">VCC</text>
<text x="135.1" y="107.8">/SCKN</text>
<text x="376.4" y="107.8">CLOCK</text>
<text x="109.7" y="110.3">D1</text>
<text x="109.7" y="112.9">D2</text>
<text x="133.9" y="110.3">/MOSIN</text>
<text x="137.1" y="112.9">SDCS</text>
<text x="376.4" y="110.3">LATCH</text>
<text x="376.4" y="112.9">DATA</text>
<text x="389.7" y="110.2" transform="rotate(-90 389.7 110.2)">+5V</text>
<text x="109.7" y="115.4">D3</text>
<text x="109.7" y="118">D4</text>
<text x="133.5" y="115.4">/DHOLD</text>
<text x="140.7" y="118">K0</text>
<text x="376.4" y="118">nc</text>
<text x="109.7" y="123">/PORT</text>
<text x="109.7" y="125.6">A0</text>
<text x="376.4" y="120.5">nc</text>
<text x="389.7" y="121.4" transform="rotate(-90 389.7 121.4)">GND</text>
<text x="109.7" y="128.1">A1</text>
<text x="109.7" y="133.2">MISO</text>
<text x="109.7" y="135.7">PAD1</text>
<text x="140.7" y="135.7">D5</text>
<text x="109.7" y="138.3">PAD2</text>
<text x="109.7" y="140.8">RXCLK</text>
<text x="140.7" y="138.3">D6</text>
<text x="140.7" y="140.8">D7</text>
<text x="109.7" y="145.9">Q0</text>
<text x="128.1" y="146.8" transform="rotate(-90 128.1 146.8)">GND</text>
<text x="354.1" y="161.1">DAT2</text>
<text x="354.1" y="163.7">CD/DAT3</text>
<text x="354.1" y="166.2">CMD</text>
<text x="374.7" y="166.2">CARD_DETECT</text>
<text x="354.1" y="168.8">VSS</text>
<text x="354.1" y="171.3">VDD</text>
<text x="354.1" y="173.8">CLK</text>
<text x="371.8" y="168.8">WRITE_PROTECT</text>
<text x="382.7" y="173.8">SHELL1</text>
<text x="354.1" y="176.4">VSS</text>
<text x="354.1" y="178.9">DAT0</text>
<text x="382.7" y="176.4">SHELL2</text>
<text x="354.1" y="181.5">DAT1</text>
<text x="114.8" y="189.1">RXCLK</text>
<text x="114.8" y="191.6">PDATA</text>
<text x="128.1" y="191.2" transform="rotate(-90 128.1 191.2)">VCC</text>
<text x="133.6" y="189.1">/N8</text>
<text x="133.6" y="191.6">/N7</text>
<text x="114.8" y="196.7">/PORT</text>
<text x="133.6" y="194.2">/N6</text>
<text x="133.6" y="196.7">/N5</text>
<text x="114.8" y="199.2">/WE</text>
<text x="114.8" y="201.8">A0</text>
<text x="133.6" y="199.2">/N4</text>
<text x="133.6" y="201.8">/N3</text>
<text x="114.8" y="204.3">A1</text>
<text x="133.6" y="204.3">/N2</text>
<text x="133.6" y="206.9">/N1</text>
<text x="135.7" y="211.9">/A</text>
<text x="295.1" y="214.5">KCLK</text>
<text x="316.3" y="214.5">nc</text>
<text x="137.3" y="217">B</text>
<text x="295.1" y="217">KDATA</text>
<text x="308.5" y="216.9" transform="rotate(-90 308.5 216.9)">+5V</text>
<text x="316.3" y="217">nc</text>
<text x="114.8" y="222.1">Q0</text>
<text x="114.8" y="224.6">nc</text>
<text x="114.8" y="227.2">nc</text>
<text x="295.1" y="222.1">MDATA</text>
<text x="295.1" y="224.6">MCLK</text>
<text x="308.5" y="225.6" transform="rotate(-90 308.5 225.6)">GND</text>
<text x="316.3" y="222.1">nc</text>
<text x="316.3" y="224.6">nc</text>
<text x="114.8" y="229.7">nc</text>
<text x="114.8" y="232.3">nc</text>
<text x="114.8" y="234.8">nc</text>
<text x="128.1" y="235.7" transform="rotate(-90 128.1 235.7)">GND</text>
</g>
<g font-size="2.1" fill="#a90000">
<text x="388.4" y="57.9" transform="rotate(-90 388.4 57.9)">1</text>
<text x="373.9" y="60.7">2</text>
<text x="373.9" y="63.2">3</text>
<text x="373.9" y="65.8">4</text>
<text x="373.9" y="70.9">5</text>
<text x="373.9" y="73.4">6</text>
<text x="388.4" y="78.3" transform="rotate(-90 388.4 78.3)">7</text>
<text x="107.2" y="101.3">1</text>
<text x="126.7" y="99.3" transform="rotate(-90 126.7 99.3)">24</text>
<text x="107.2" y="106.4">4</text>
<text x="144.5" y="106.4">20</text>
<text x="373.9" y="106.4">2</text>
<text x="388.4" y="103.7" transform="rotate(-90 388.4 103.7)">1</text>
<text x="107.2" y="109">5</text>
<text x="107.2" y="111.5">6</text>
<text x="144.5" y="109">19</text>
<text x="144.5" y="111.5">18</text>
<text x="373.9" y="109">3</text>
<text x="373.9" y="111.5">4</text>
<text x="107.2" y="114">7</text>
<text x="107.2" y="116.6">8</text>
<text x="144.5" y="114">17</text>
<text x="144.5" y="116.6">16</text>
<text x="373.9" y="116.6">5</text>
<text x="373.9" y="119.1">6</text>
<text x="107.2" y="121.7">2</text>
<text x="107.2" y="124.2">3</text>
<text x="388.4" y="124" transform="rotate(-90 388.4 124)">7</text>
<text x="106.4" y="126.7">14</text>
<text x="106.4" y="131.8">13</text>
<text x="106.4" y="136.9">10</text>
<text x="107.2" y="134.4">9</text>
<text x="144.5" y="134.4">21</text>
<text x="144.5" y="136.9">22</text>
<text x="106.4" y="139.4">11</text>
<text x="144.5" y="139.4">23</text>
<text x="106.4" y="144.5">15</text>
<text x="126.7" y="150.1" transform="rotate(-90 126.7 150.1)">12</text>
<text x="351" y="159.8">9</text>
<text x="351" y="162.3">1</text>
<text x="351" y="164.8">2</text>
<text x="351" y="167.4">3</text>
<text x="393.5" y="164.8">10</text>
<text x="393.5" y="167.4">11</text>
<text x="351" y="169.9">4</text>
<text x="351" y="172.5">5</text>
<text x="393.5" y="172.5">12</text>
<text x="351" y="175">6</text>
<text x="351" y="177.5">7</text>
<text x="393.5" y="175">13</text>
<text x="126.7" y="185.7" transform="rotate(-90 126.7 185.7)">24</text>
<text x="351" y="180.1">8</text>
<text x="112.2" y="187.7">1</text>
<text x="112.2" y="190.2">2</text>
<text x="139.5" y="187.7">16</text>
<text x="139.5" y="190.2">17</text>
<text x="112.2" y="195.3">3</text>
<text x="112.2" y="197.9">4</text>
<text x="139.5" y="192.8">18</text>
<text x="139.5" y="195.3">19</text>
<text x="139.5" y="197.9">20</text>
<text x="112.2" y="200.4">5</text>
<text x="112.2" y="202.9">6</text>
<text x="139.5" y="200.4">21</text>
<text x="139.5" y="202.9">22</text>
<text x="139.5" y="205.5">23</text>
<text x="139.5" y="210.6">15</text>
<text x="139.5" y="215.6">14</text>
<text x="291.8" y="213.1">B5</text>
<text x="291.8" y="215.6">B1</text>
<text x="307.1" y="211" transform="rotate(-90 307.1 211)">A4</text>
<text x="319.8" y="213.1">B6</text>
<text x="319.8" y="215.6">B2</text>
<text x="112.2" y="220.7">7</text>
<text x="291.9" y="220.7">A1</text>
<text x="319.9" y="220.7">A2</text>
<text x="112.2" y="223.3">8</text>
<text x="112.2" y="225.8">9</text>
<text x="291.9" y="223.3">A5</text>
<text x="319.9" y="223.3">A6</text>
<text x="111.5" y="228.3">10</text>
<text x="111.5" y="230.9">11</text>
<text x="111.5" y="233.4">13</text>
<text x="307.1" y="228.8" transform="rotate(-90 307.1 228.8)">A3</text>
<text x="126.7" y="239" transform="rotate(-90 126.7 239)">12</text>
</g>
<g font-size="2.1" fill="#840000">
<text x="301" y="262">Chip</text>
<text x="301" y="259">PCB</text>
<text x="306.8" y="259">PLC-1001,</text>
<text x="307.2" y="262">numbers</text>
<text x="318" y="262">U1-U42</text>
<text x="320.6" y="259">assembly</text>
<text x="328.6" y="262">=</text>
<text x="331.8" y="262">docs/architecture/CHIPS.md;</text>
<text x="332.2" y="259">PLC-2001</text>
<text x="366.4" y="262">decoupling</text>
<text x="379.9" y="262">Cn</text>
<text x="384.1" y="262">goes</text>
<text x="390.6" y="262">with</text>
<text x="396.4" y="262">Un</text>
<text x="301" y="268.2">Placard</text>
<text x="301" y="265">Generated</text>
<text x="311.3" y="268.2">computer</text>
<text x="313.5" y="265">by</text>
<text x="317.3" y="265">src/scripts/gen_kicad_schematic.py;</text>
<text x="360.2" y="265">plan</text>
<text x="366.4" y="265">in</text>
<text x="369.8" y="265">docs/hardware/SCHEMATIC_PLAN.md</text>
<text x="301" y="273.7">File:</text>
<text x="301" y="271">Sheet:</text>
<text x="307.1" y="273.7">shared_port.kicad_sch</text>
<text x="309.2" y="271">/Shared</text>
<text x="319.8" y="271">port/</text>
<text x="301" y="281.1">Size:</text>
<text x="307.6" y="281.1">A3</text>
<text x="323" y="281.1">Date:</text>
<text x="330" y="281.1">2026-11-03</text>
<text x="386" y="281.3">Rev:</text>
<text x="392.4" y="281.3">A</text>
<text x="301" y="283.9">KiCad</text>
<text x="308.7" y="283.9">E.D.A.</text>
<text x="316.3" y="283.9">9.0.8</text>
<text x="386" y="283.9">Id:</text>
<text x="390.1" y="283.9">10/11</text>
</g>
<g font-size="1.8" fill="#840000">
<text x="35" y="11.9">1</text>
<text x="85" y="11.9">2</text>
<text x="135" y="11.9">3</text>
<text x="185" y="11.9">4</text>
<text x="235" y="11.9">5</text>
<text x="285" y="11.9">6</text>
<text x="335" y="11.9">7</text>
<text x="385" y="11.9">8</text>
<text x="10.3" y="35.9">A</text>
<text x="408.3" y="35.9">A</text>
<text x="10.3" y="85.9">B</text>
<text x="408.2" y="85.9">B</text>
<text x="10.3" y="135.9">C</text>
<text x="408.2" y="135.9">C</text>
<text x="10.3" y="185.9">D</text>
<text x="408.2" y="185.9">D</text>
<text x="10.3" y="235.9">E</text>
<text x="408.3" y="235.9">E</text>
<text x="10.3" y="285.9">F</text>
<text x="35" y="286.9">1</text>
<text x="85" y="286.9">2</text>
<text x="135" y="286.9">3</text>
<text x="185" y="286.9">4</text>
<text x="235" y="286.9">5</text>
<text x="285" y="286.9">6</text>
<text x="335" y="286.9">7</text>
<text x="385" y="286.9">8</text>
<text x="408.3" y="285.9">F</text>
</g>
</svg>
